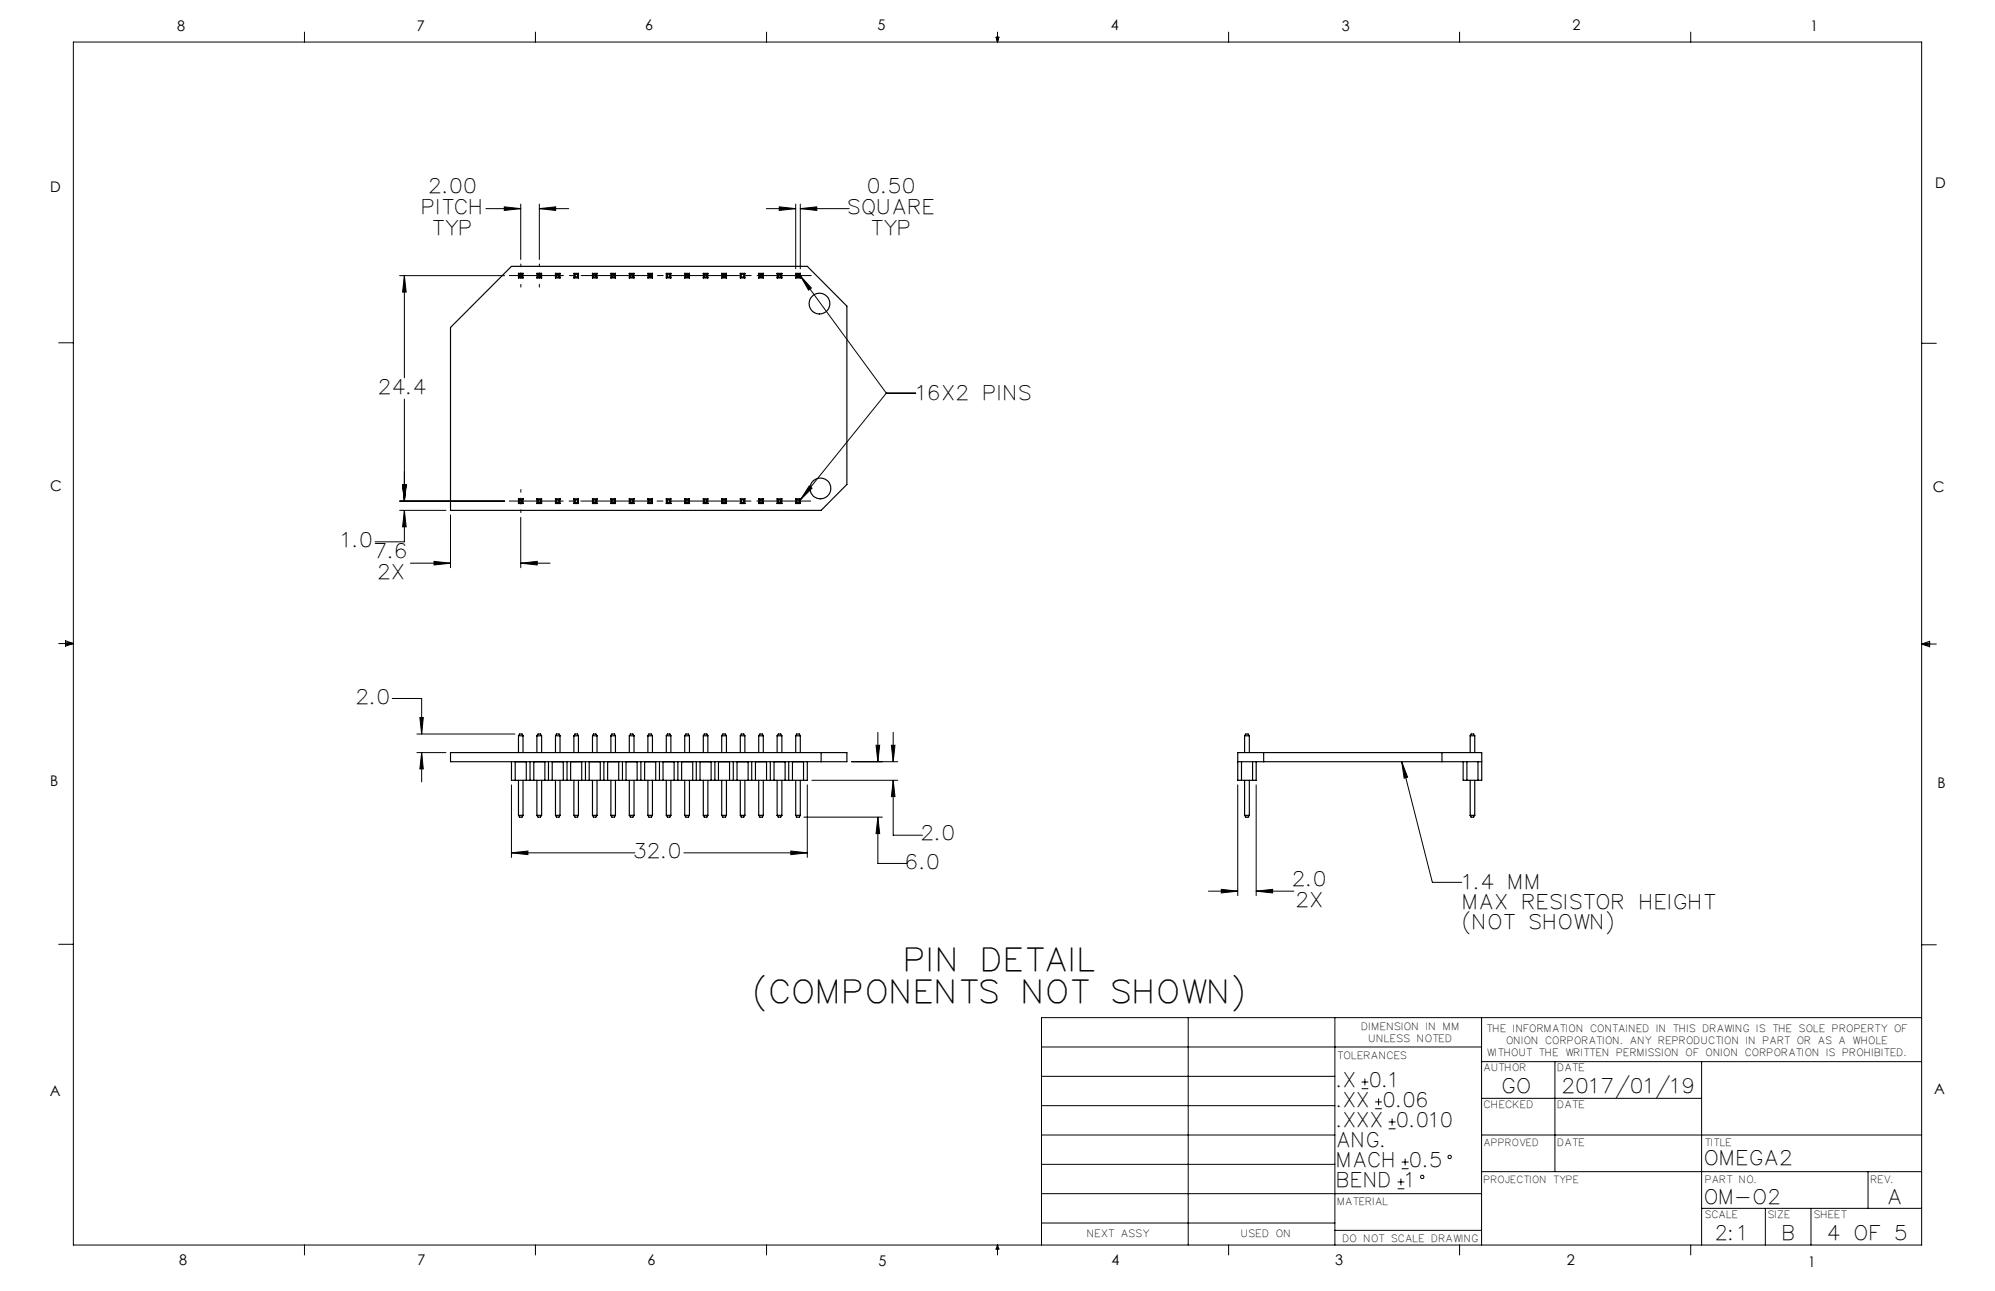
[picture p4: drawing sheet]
<svg xmlns="http://www.w3.org/2000/svg" width="432mm" height="279mm" viewBox="0 0 432 279" stroke-linecap="round" stroke-linejoin="round" font-family="sans-serif">
<g fill="none" stroke="#000" stroke-width=".22">
<path d="M15.9 9.1h400v260.4h-400zM65.9 6.9v2.2M115.9 6.9v2.2M165.9 6.9v2.2M215.6 8h.6l-.3 1.1zM215.7 8l.2 1.1M215.9 6.9v2.2M216 8l-.1 1.1M265.9 6.9v2.2M315.9 6.9v2.2M365.9 6.9v2.2M86.5 59.7h22.7"/>
<path d="M87.5 59.7l.4 3.5h-.8zM87.5 59.7v22.1M105.2 45.2h7.5M109.1 44.8l3.6 .4-3.6 .3zM112.7 44.2v12M116.7 45.2l3.6-.4v.7zM116.7 44.2v12M116.7 45.2h6.4M165.9 45.2h6.3M168.7 44.8l3.5 .4-3.5 .3zM172.2 44.2v14M173.2 59.7l18.6 25.4"/>
<path d="M173.2 59.7l2.4 2.6-.6 .5zM173.2 45.2l3.6-.4v.7zM173.2 45.2h10.6M173.2 44.2v14M12.7 74.2h3.2M415.9 74.3h3.2M87.5 86.4v22M191.8 85.1h6.4M191.8 85.1l-18.6 23.1M86.5 110.5h10M86.5 108.4h22.7M87.1 104.9h.8l-.4 3.5z"/>
<path d="M87.5 110.5l.4 3.5h-.8zM87.5 110.5v6.8h-6.3M97.5 111.4v11.5M112.7 112v10.9M175.2 105.2l.6 .5-2.6 2.5zM12.7 139.3h3.2M14.2 139.1l1.7 .2M14.2 138.7l1.7 .6-1.7 .5zM15.9 139.3l-1.7 .3M88.8 121.9h8.7M93.9 121.5l3.6 .4-3.6 .4zM112.7 121.9l3.6-.4v.8z"/>
<path d="M112.7 121.9h6.4M415.9 139.4h3.2M415.9 139.4l1.8-.6v1.2zM415.9 139.4l1.8 .3M417.7 139.2l-1.8 .2M84.9 151.2h6.4v7.7M90.2 158.9h21.2M90.9 155.3h.7l-.3 3.6zM190 158.5v6.4M193.3 158.5v6.4M90.2 162.9h6.3M91.3 162.9l.3 3.5h-.7z"/>
<path d="M91.3 162.9v6.3M110.7 169.9v15.7M174 176.8h17M174.7 169.9v15.7M175.7 168.9h18.6M184.3 164.9h10M189.6 161.3h.8l-.4 3.6zM190 176.8l.4 3.6h-.8zM190 176.8v10.1h6.4M192.9 161.3h.8l-.4 3.6zM193.3 168.9l.4 3.5h-.8zM193.3 168.9v11.9h6.4"/>
<path d="M267.9 169.9v24M271.9 169.9v24M303.4 164.9l1.3 3.3-.8 .2zM303.4 164.9l6.6 26.1h6.4M110.7 184.6l3.6-.4v.8zM110.7 184.6h26.7M148 184.6h26.7M171.2 184.2l3.5 .4-3.5 .4zM261.5 192.9h6.4M264.3 192.5l3.6 .4-3.6 .4zM271.9 192.9l3.5-.4v.8zM271.9 192.9h8.1"/>
<path d="M12.7 204.4h3.2M415.9 204.5h3.2M225.4 226.6h95.3M225.4 239.3h63.5M225.4 232.9h63.5M257.2 220.2v49.3M288.9 220.2v49.3M294.7 235.6h1.5M294.7 234.2h1.5M295.4 233.4v1.5M297.6 240h1.5M297.6 238.5h1.5"/>
<path d="M298.4 237.7v1.5M320.7 220.2v49.3M320.7 237.7h47.6M320.7 229.8h95.2M336.5 229.8v23.8M368.3 229.8v39.7M415.9 220.2h-190.5v49.3M225.4 258.3h95.3M225.4 245.6h63.5M225.4 252h63.5M300.6 244.3h1.4M300.6 242.8h1.4"/>
<path d="M301.3 242.1v1.5M302.5 257.3h1.5M302.5 255.8h1.5M303.2 255.1v1.4M303.4 252.9h1.5M303.4 251.5h1.5M304.1 250.8v1.4M320.7 253.6h95.2M320.7 245.6h95.2M404.3 253.6v7.9M65.9 269.5v2.1M115.9 269.5v2.1"/>
<path d="M165.9 269.5v2.1M215.9 269.5v2.1M215.9 269.5l.3 .8h-.6zM225.4 264.7h63.5M265.9 269.5v2.1M288.9 266.3h31.8M315.9 269.5v2.1M365.9 269.5v2.1M368.3 261.5h47.6M382.1 261.5v8M392 261.5v8"/>
<circle cx="307.8" cy="254.7" r=".38"/>
<circle cx="313.8" cy="250.4" r=".37"/>
</g>
<path d="M175.6 59.6h-65.4" fill="none" stroke="#000" stroke-width=".22" stroke-dasharray="15.2 1.3 1.3 1.3" stroke-dashoffset="3.5"/>
<path d="M112.7 57.1v5M116.7 57.1v5M112.7 105.9v5" fill="none" stroke="#000" stroke-width=".22" stroke-dasharray="15.2 1.3 1.3 1.3" stroke-dashoffset="14.6"/>
<path d="M175.5 108.4h-65.3" fill="none" stroke="#000" stroke-width=".22" stroke-dasharray="15.2 1.3 1.3 1.3" stroke-dashoffset="3.6"/>
<g fill="#000">
<path d="M173.2 59.7l2.4 2.6-.6 .5zM175.2 105.2l.6 .5-2.6 2.5zM303.4 164.9l1.3 3.3-.8 .2z"/>
<path d="M112.7 121.9l3.6-.4v.8zM93.9 121.5l3.6 .4-3.6 .4zM87.5 110.5l.4 3.5h-.8zM87.1 104.9h.8l-.4 3.5zM87.1 104.9h.8l-.4 3.5zM87.5 59.7l.4 3.5h-.8zM109.1 44.8l3.6 .4-3.6 .3zM116.7 45.2l3.6-.4v.7zM168.7 44.8l3.5 .4-3.5 .3zM173.2 45.2l3.6-.4v.7zM91.3 162.9l.3 3.5h-.7zM90.9 155.3h.7l-.3 3.6zM193.3 168.9l.4 3.5h-.8zM192.9 161.3h.8l-.4 3.6zM189.6 161.3h.8l-.4 3.6zM190 176.8l.4 3.6h-.8zM110.7 184.6l3.6-.4v.8zM171.2 184.2l3.5 .4-3.5 .4zM264.3 192.5l3.6 .4-3.6 .4zM271.9 192.9l3.5-.4v.8z"/>
</g>
<g fill="none" stroke="#000" stroke-width=".25">
<path d="M110.7 57.6h64l8.6 8.7v38.5l-5.6 5.7h-80.2v-39.6zM112.2 59.2l.3 .2M112.2 59.2h1M112.2 59.2v.9M112.5 59.4h.5M112.5 59.9h.5M112.5 59.4v.5M112.5 59.9l-.3 .2M113 59.4v.5M113 59.9l.2 .2M113.2 59.2l-.2 .2M113.2 59.2v.9"/>
<path d="M116.2 59.2h1M116.2 59.2l.3 .2M116.2 59.2v.9M116.5 59.4h.5M116.5 59.9h.5M116.5 59.4v.5M116.5 59.9l-.3 .2M117 59.4v.5M117 59.9l.2 .2M117.2 59.2l-.2 .2M117.2 59.2v.9M120.2 59.2h1"/>
<path d="M120.2 59.2l.2 .2M120.2 59.2v.9M120.4 59.4h.6M120.4 59.9h.6M120.4 59.9l-.2 .2M120.4 59.4v.5M121 59.9l.2 .2M121 59.4v.5M121.2 59.2l-.2 .2M121.2 59.2v.9M124.2 59.2h1M124.2 59.2l.3 .2"/>
<path d="M124.2 59.2v.9M124.5 59.4h.5M124.5 59.9h.5M124.5 59.4v.5M124.5 59.9l-.3 .2M125 59.4v.5M125 59.9l.2 .2M125.2 59.2l-.2 .2M125.2 59.2v.9M128.2 59.2h1M128.2 59.2l.2 .2M128.2 59.2v.9"/>
<path d="M128.4 59.4h.6M128.4 59.9h.6M128.4 59.4v.5M128.4 59.9l-.2 .2M129 59.4v.5M129 59.9l.2 .2M129.2 59.2l-.2 .2M129.2 59.2v.9M132.2 59.2h1M132.2 59.2l.2 .2M132.2 59.2v.9M132.4 59.4h.6"/>
<path d="M132.4 59.9h.6M132.4 59.4v.5M132.4 59.9l-.2 .2M133 59.4v.5M133 59.9l.2 .2M133.2 59.2l-.2 .2M133.2 59.2v.9M136.2 59.2h1M136.2 59.2l.3 .2M136.2 59.2v.9M136.5 59.4h.5M136.5 59.9h.5"/>
<path d="M136.5 59.4v.5M136.5 59.9l-.3 .2M137 59.4v.5M137 59.9l.2 .2M137.2 59.2l-.2 .2M137.2 59.2v.9M140.2 59.2h1M140.2 59.2l.2 .2M140.2 59.2v.9M140.4 59.4h.6M140.4 59.9h.6M140.4 59.4v.5"/>
<path d="M140.4 59.9l-.2 .2M141 59.4v.5M141 59.9l.2 .2M141.2 59.2l-.2 .2M141.2 59.2v.9M144.2 59.2h1M144.2 59.2l.3 .2M144.2 59.2v.9M144.5 59.4h.5M144.5 59.9h.5M144.5 59.4v.5M144.5 59.9l-.3 .2"/>
<path d="M145 59.4v.5M145 59.9l.2 .2M145.2 59.2l-.2 .2M145.2 59.2v.9M148.2 59.2h1M148.2 59.2l.2 .2M148.2 59.2v.9M148.4 59.4h.6M148.4 59.9h.6M148.4 59.4v.5M148.4 59.9l-.2 .2M149 59.4v.5"/>
<path d="M149 59.9l.2 .2M149.2 59.2l-.2 .2M149.2 59.2v.9M152.2 59.2h1M152.2 59.2l.2 .2M152.2 59.2v.9M152.4 59.4h.6M152.4 59.9h.6M152.4 59.4v.5M152.4 59.9l-.2 .2M153 59.4v.5M153 59.9l.2 .2"/>
<path d="M153.2 59.2l-.2 .2M153.2 59.2v.9M156.2 59.2h1M156.2 59.2l.3 .2M156.2 59.2v.9M156.5 59.4h.5M156.5 59.9h.5M156.5 59.4v.5M156.5 59.9l-.3 .2M157 59.4v.5M157 59.9l.2 .2M157.2 59.2l-.2 .2"/>
<path d="M157.2 59.2v.9M160.2 59.2h1M160.2 59.2l.2 .2M160.2 59.2v.9M160.4 59.4h.6M160.4 59.9h.6M160.4 59.4v.5M160.4 59.9l-.2 .2M161 59.4v.5M161 59.9l.2 .2M161.2 59.2l-.2 .2M161.2 59.2v.9"/>
<path d="M164.2 59.2h1M164.2 59.2l.3 .2M164.2 59.2v.9M164.5 59.4h.5M164.5 59.9h.5M164.5 59.4v.5M164.5 59.9l-.3 .2M165 59.4v.5M165 59.9l.2 .2M165.2 59.2l-.2 .2M165.2 59.2v.9M168.2 59.2h1"/>
<path d="M168.2 59.2l.3 .2M168.2 59.2v.9M168.5 59.4h.5M168.5 59.9h.5M168.5 59.4v.5M168.5 59.9l-.3 .2M169 59.4v.5M169 59.9l.2 .2M169.2 59.2l-.2 .2M169.2 59.2v.9M172.2 59.2h1M172.2 59.2l.2 .2"/>
<path d="M172.2 59.2v.9M172.4 59.4h.6M172.4 59.9h.6M172.4 59.4v.5M172.4 59.9l-.2 .2M173 59.4v.5M173 59.9l.2 .2M173.2 59.2v.9M173.2 59.2l-.2 .2M112.2 60.1h1M116.2 60.1h1M120.2 60.1h1"/>
<path d="M124.2 60.1h1M128.2 60.1h1M132.2 60.1h1M136.2 60.1h1M140.2 60.1h1M144.2 60.1h1M148.2 60.1h1M152.2 60.1h1M156.2 60.1h1M160.2 60.1h1M164.2 60.1h1M168.2 60.1h1"/>
<path d="M172.2 60.1h1M112.2 107.9v1.1M112.2 109h1M112.2 107.9l.3 .3M112.2 107.9h1M112.5 108.2v.5M112.5 108.2h.5M112.5 108.7h.5M112.5 108.7l-.3 .3M113 108.2v.5M113 108.7l.2 .3M113.2 107.9v1.1"/>
<path d="M113.2 107.9l-.2 .3M116.2 107.9v1.1M116.2 109h1M116.2 107.9h1M116.2 107.9l.3 .3M116.5 108.2v.5M116.5 108.2h.5M116.5 108.7h.5M116.5 108.7l-.3 .3M117 108.2v.5M117 108.7l.2 .3M117.2 107.9v1.1"/>
<path d="M117.2 107.9l-.2 .3M120.2 107.9v1.1M120.2 109h1M120.2 107.9h1M120.2 107.9l.2 .3M120.4 108.2v.5M120.4 108.2h.6M120.4 108.7h.6M120.4 108.7l-.2 .3M121 108.2v.5M121 108.7l.2 .3M121.2 107.9v1.1"/>
<path d="M121.2 107.9l-.2 .3M124.2 107.9v1.1M124.2 109h1M124.2 107.9h1M124.2 107.9l.3 .3M124.5 108.2v.5M124.5 108.2h.5M124.5 108.7h.5M124.5 108.7l-.3 .3M125 108.2v.5M125 108.7l.2 .3M125.2 107.9v1.1"/>
<path d="M125.2 107.9l-.2 .3M128.2 107.9v1.1M128.2 109h1M128.2 107.9h1M128.2 107.9l.2 .3M128.4 108.2v.5M128.4 108.2h.6M128.4 108.7h.6M128.4 108.7l-.2 .3M129 108.2v.5M129 108.7l.2 .3M129.2 107.9v1.1"/>
<path d="M129.2 107.9l-.2 .3M132.2 107.9v1.1M132.2 109h1M132.2 107.9h1M132.2 107.9l.2 .3M132.4 108.2v.5M132.4 108.2h.6M132.4 108.7h.6M132.4 108.7l-.2 .3M133 108.2v.5M133 108.7l.2 .3M133.2 107.9v1.1"/>
<path d="M133.2 107.9l-.2 .3M136.2 107.9v1.1M136.2 109h1M136.2 107.9h1M136.2 107.9l.3 .3M136.5 108.2v.5M136.5 108.2h.5M136.5 108.7h.5M136.5 108.7l-.3 .3M137 108.2v.5M137 108.7l.2 .3M137.2 107.9v1.1"/>
<path d="M137.2 107.9l-.2 .3M140.2 107.9v1.1M140.2 109h1M140.2 107.9h1M140.2 107.9l.2 .3M140.4 108.2v.5M140.4 108.2h.6M140.4 108.7h.6M140.4 108.7l-.2 .3M141 108.2v.5M141 108.7l.2 .3M141.2 107.9v1.1"/>
<path d="M141.2 107.9l-.2 .3M144.2 107.9v1.1M144.2 107.9l.3 .3M144.2 109h1M144.2 107.9h1M144.5 108.2v.5M144.5 108.2h.5M144.5 108.7h.5M144.5 108.7l-.3 .3M145 108.2v.5M145 108.7l.2 .3M145.2 107.9v1.1"/>
<path d="M145.2 107.9l-.2 .3M148.2 107.9v1.1M148.2 109h1M148.2 107.9h1M148.2 107.9l.2 .3M148.4 108.2v.5M148.4 108.2h.6M148.4 108.7h.6M148.4 108.7l-.2 .3M149 108.2v.5M149 108.7l.2 .3M149.2 107.9v1.1"/>
<path d="M149.2 107.9l-.2 .3M152.2 107.9v1.1M152.2 109h1M152.2 107.9h1M152.2 107.9l.2 .3M152.4 108.2v.5M152.4 108.2h.6M152.4 108.7h.6M152.4 108.7l-.2 .3M153 108.2v.5M153 108.7l.2 .3M153.2 107.9v1.1"/>
<path d="M153.2 107.9l-.2 .3M156.2 107.9v1.1M156.2 109h1M156.2 107.9h1M156.2 107.9l.3 .3M156.5 108.2v.5M156.5 108.2h.5M156.5 108.7h.5M156.5 108.7l-.3 .3M157 108.2v.5M157 108.7l.2 .3M157.2 107.9v1.1"/>
<path d="M157.2 107.9l-.2 .3M160.2 107.9v1.1M160.2 107.9l.2 .3M160.2 109h1M160.2 107.9h1M160.4 108.2v.5M160.4 108.2h.6M160.4 108.7h.6M160.4 108.7l-.2 .3M161 108.2v.5M161 108.7l.2 .3M161.2 107.9v1.1"/>
<path d="M161.2 107.9l-.2 .3M164.2 107.9v1.1M164.2 109h1M164.2 107.9h1M164.2 107.9l.3 .3M164.5 108.2v.5M164.5 108.2h.5M164.5 108.7h.5M164.5 108.7l-.3 .3M165 108.2v.5M165 108.7l.2 .3M165.2 107.9v1.1"/>
<path d="M165.2 107.9l-.2 .3M168.2 107.9v1.1M168.2 109h1M168.2 107.9h1M168.2 107.9l.3 .3M168.5 108.2v.5M168.5 108.2h.5M168.5 108.7h.5M168.5 108.7l-.3 .3M169 108.2v.5M169 108.7l.2 .3M169.2 107.9v1.1"/>
<path d="M169.2 107.9l-.2 .3M172.2 107.9v1.1M172.2 109h1M172.2 107.9h1M172.2 107.9l.2 .3M172.4 108.2v.5M172.4 108.2h.6M172.4 108.7h.6M172.4 108.7l-.2 .3M173 108.2v.5M173 108.7l.2 .3M173.2 107.9v1.1"/>
<path d="M173.2 107.9l-.2 .3M112.2 159.2v3.7M112.2 159.2l.3-.3h.5l.2 .3M112.2 159.2h1M113.2 159.2v3.7M116.2 159.2v3.7M116.2 159.2l.3-.3h.5l.2 .3M116.2 159.2h1M117.2 159.2v3.7M120.2 159.2v3.7M120.2 159.2l.2-.3h.6l.2 .3M120.2 159.2h1"/>
<path d="M121.2 159.2v3.7M124.2 159.2v3.7M124.2 159.2l.3-.3h.5l.2 .3M124.2 159.2h1M125.2 159.2v3.7M128.2 159.2v3.7M128.2 159.2l.2-.3h.6l.2 .3M128.2 159.2h1M129.2 159.2v3.7M132.2 159.2v3.7M132.2 159.2l.2-.3h.6l.2 .3M132.2 159.2h1"/>
<path d="M133.2 159.2v3.7M136.2 159.2v3.7M136.2 159.2l.3-.3h.5l.2 .3M136.2 159.2h1M137.2 159.2v3.7M140.2 159.2v3.7M140.2 159.2l.2-.3h.6l.2 .3M140.2 159.2h1M141.2 159.2v3.7M144.2 159.2v3.7M144.2 159.2l.3-.3h.5l.2 .3M144.2 159.2h1"/>
<path d="M145.2 159.2v3.7M148.2 159.2v3.7M148.2 159.2l.2-.3h.6l.2 .3M148.2 159.2h1M149.2 159.2v3.7M152.2 159.2v3.7M152.2 159.2l.2-.3h.6l.2 .3M152.2 159.2h1M153.2 159.2v3.7M156.2 159.2v3.7M156.2 159.2l.3-.3h.5l.2 .3M156.2 159.2h1"/>
<path d="M157.2 159.2v3.7M160.2 159.2v3.7M160.2 159.2l.2-.3h.6l.2 .3M160.2 159.2h1M161.2 159.2v3.7M164.2 159.2v3.7M164.2 159.2l.3-.3h.5l.2 .3M164.2 159.2h1M165.2 159.2v3.7M168.2 159.2v3.7M168.2 159.2l.3-.3h.5l.2 .3M168.2 159.2h1"/>
<path d="M169.2 159.2v3.7M172.2 159.2v3.7M172.2 159.2l.2-.3h.6l.2 .3M172.2 159.2h1M173.2 159.2v3.7M269.4 159.2l.2-.3h.6l.2 .3M269.4 159.2h1M269.4 159.2v3.7M270.4 159.2v3.7M318.2 159.2l.2-.3h.5l.3 .3M318.2 159.2h1M318.2 159.2v3.7"/>
<path d="M319.2 159.2v3.7M97.5 162.9h85.8v2h-85.8zM110.7 164.9v4h64v-4M111.5 164.9v4M112.2 168.9v7.6M112.2 176.5h1M112.2 176.5l.3 .3h.5l.2-.3M113.2 168.9v7.6M113.9 164.9v4M114.7 164.9v4M115.5 164.9v4M116.2 168.9v7.6"/>
<path d="M116.2 176.5h1M116.2 176.5l.3 .3h.5l.2-.3M117.2 168.9v7.6M117.9 164.9v4M118.7 164.9v4M119.5 164.9v4M120.2 168.9v7.6M120.2 176.5h1M120.2 176.5l.2 .3h.6l.2-.3M121.2 168.9v7.6M121.9 164.9v4M122.7 164.9v4"/>
<path d="M123.5 164.9v4M124.2 168.9v7.6M124.2 176.5h1M124.2 176.5l.3 .3h.5l.2-.3M125.2 168.9v7.6M125.9 164.9v4M126.7 164.9v4M127.5 164.9v4M128.2 168.9v7.6M128.2 176.5h1M128.2 176.5l.2 .3h.6l.2-.3M129.2 168.9v7.6"/>
<path d="M129.9 164.9v4M130.7 164.9v4M131.5 164.9v4M132.2 168.9v7.6M132.2 176.5h1M132.2 176.5l.2 .3h.6l.2-.3M133.2 168.9v7.6M133.9 164.9v4M134.7 164.9v4M135.5 164.9v4M136.2 168.9v7.6M136.2 176.5h1"/>
<path d="M136.2 176.5l.3 .3h.5l.2-.3M137.2 168.9v7.6M137.9 164.9v4M138.7 164.9v4M139.5 164.9v4M140.2 168.9v7.6M140.2 176.5h1M140.2 176.5l.2 .3h.6l.2-.3M141.2 168.9v7.6M141.9 164.9v4M142.7 164.9v4M143.5 164.9v4"/>
<path d="M144.2 168.9v7.6M144.2 176.5h1M144.2 176.5l.3 .3h.5l.2-.3M145.2 168.9v7.6M145.9 164.9v4M146.7 164.9v4M147.5 164.9v4M148.2 168.9v7.6M148.2 176.5h1M148.2 176.5l.2 .3h.6l.2-.3M149.2 168.9v7.6M149.9 164.9v4"/>
<path d="M150.7 164.9v4M151.5 164.9v4M152.2 168.9v7.6M152.2 176.5h1M152.2 176.5l.2 .3h.6l.2-.3M153.2 168.9v7.6M153.9 164.9v4M154.7 164.9v4M155.5 164.9v4M156.2 168.9v7.6M156.2 176.5h1M156.2 176.5l.3 .3h.5l.2-.3"/>
<path d="M157.2 168.9v7.6M157.9 164.9v4M158.7 164.9v4M159.5 164.9v4M160.2 168.9v7.6M160.2 176.5h1M160.2 176.5l.2 .3h.6l.2-.3M161.2 168.9v7.6M161.9 164.9v4M162.7 164.9v4M163.5 164.9v4M164.2 168.9v7.6"/>
<path d="M164.2 176.5h1M164.2 176.5l.3 .3h.5l.2-.3M165.2 168.9v7.6M165.9 164.9v4M166.7 164.9v4M167.5 164.9v4M168.2 168.9v7.6M168.2 176.5h1M168.2 176.5l.3 .3h.5l.2-.3M169.2 168.9v7.6M169.9 164.9v4M170.7 164.9v4"/>
<path d="M171.5 164.9v4M172.2 168.9v7.6M172.2 176.5h1M172.2 176.5l.2 .3h.6l.2-.3M173.2 168.9v7.6M173.9 164.9v4M177.7 162.9v2M267.9 164.9h52.8M268.7 164.9v4M269.4 176.5h1M269.4 176.5l.2 .3h.6l.2-.3M269.4 168.9v7.6"/>
<path d="M270.4 168.9v7.6M271.1 164.9v4M271.9 164.9v4h-4v-6h52.8v6h-4v-4M273.5 162.9v2M312.1 162.9v2M317.5 164.9v4M318.2 176.5h1M318.2 176.5l.2 .3h.5l.3-.3M318.2 168.9v7.6M319.2 168.9v7.6M319.9 164.9v4"/>
<circle cx="177.4" cy="65.7" r="2.24"/>
<circle cx="177.6" cy="105.7" r="2.25"/>
</g>
<g font-size="6.8">
<text x="196.3" y="210.2">PIN DETAIL</text>
<text x="163.7" y="217">(COMPONENTS NOT SHOWN)</text>
</g>
<g font-size="4.3">
<text x="93.1" y="41.7">2.00</text>
<text x="188" y="41.7">0.50</text>
<text x="91.6" y="46.3">PITCH</text>
<text x="183.8" y="46.3">SQUARE</text>
<text x="93.9" y="50.9">TYP</text>
<text x="188.9" y="50.9">TYP</text>
<text x="82.2" y="85.2">24.4</text>
<text x="198.8" y="86.7">16X2 PINS</text>
<text x="74.2" y="118.4">1.0</text>
<text x="81.3" y="120.7">7.6</text>
<text x="82.1" y="125.3">2X</text>
<text x="77.4" y="152.3">2.0</text>
<text x="137.4" y="185.7">32.0</text>
<text x="199.7" y="181.9">2.0</text>
<text x="196.4" y="188">6.0</text>
<text x="280.1" y="191.7">2.0</text>
<text x="280.8" y="196.3">2X</text>
<text x="316.9" y="192.5">1.4 MM</text>
<text x="316.9" y="196.8">MAX RESISTOR HEIGHT</text>
<text x="316.9" y="201.2">(NOT SHOWN)</text>
<text x="289.6" y="235.3">.X 0.1</text>
<text x="289.6" y="239.6">.XX 0.06</text>
<text x="325.4" y="236.5">GO</text>
<text x="338.4" y="236.5">2017/01/19</text>
<text x="289.6" y="243.9">.XXX 0.010</text>
<text x="289.6" y="248.3">ANG.</text>
<text x="289.6" y="252.6">MACH 0.5</text>
<text x="289.6" y="256.9">BEND 1</text>
<text x="369.2" y="252.2">OMEGA2</text>
<text x="369.2" y="260.6">OM-O2</text>
<text x="408.9" y="260.6">A</text>
<text x="371.6" y="268.4">2:1</text>
<text x="386.1" y="268.4">B</text>
<text x="395.8" y="268.4">4 OF 5</text>
</g>
<g font-size="3.2">
<text x="38.3" y="6.7">8</text>
<text x="90.2" y="6.7">7</text>
<text x="139.7" y="6.5">6</text>
<text x="190" y="6.5">5</text>
<text x="240.4" y="6.5">4</text>
<text x="290.4" y="6.7">3</text>
<text x="340.4" y="6.5">2</text>
<text x="391.9" y="6.7">1</text>
<text x="10.9" y="41.6">D</text>
<text x="418.9" y="40.7">D</text>
<text x="10.9" y="106.3">C</text>
<text x="418.4" y="106.4">C</text>
<text x="10.8" y="170.2">B</text>
<text x="419.4" y="170.6">B</text>
<text x="10.8" y="237.2">A</text>
<text x="418.6" y="236.8">A</text>
<text x="38.8" y="273.8">8</text>
<text x="90.4" y="273.8">7</text>
<text x="140.2" y="273.8">6</text>
<text x="190.1" y="273.9">5</text>
<text x="240.5" y="273.8">4</text>
<text x="289" y="273.9">3</text>
<text x="339.1" y="273.8">2</text>
<text x="391.4" y="274.1">1</text>
</g>
<g font-size="2.2">
<text x="294.9" y="222.9">DIMENSION IN MM</text>
<text x="296.4" y="225.5">UNLESS NOTED</text>
<text x="321.9" y="223.3">THE INFORMATION CONTAINED IN THIS DRAWING IS THE SOLE PROPERTY OF</text>
<text x="326.2" y="225.9">ONION CORPORATION. ANY REPRODUCTION IN PART OR AS A WHOLE</text>
<text x="289.6" y="229.2">TOLERANCES</text>
<text x="321.3" y="231.9">AUTHOR</text>
<text x="322" y="228.4">WITHOUT THE WRITTEN PERMISSION OF ONION CORPORATION IS PROHIBITED.</text>
<text x="337.3" y="231.9">DATE</text>
<text x="321.3" y="239.8">CHECKED</text>
<text x="337.3" y="239.8">DATE</text>
<text x="337.3" y="247.9">DATE</text>
<text x="369.2" y="247.9">TITLE</text>
<text x="369.2" y="256">PART NO.</text>
<text x="405.1" y="256">REV.</text>
<text x="289.6" y="260.8">MATERIAL</text>
<text x="369.2" y="263.7">SCALE</text>
<text x="382.8" y="263.7">SIZE</text>
<text x="392.8" y="263.7">SHEET</text>
<text x="235.4" y="267.7">NEXT ASSY</text>
<text x="268.8" y="267.7">USED ON</text>
<text x="290.8" y="268.8">DO NOT SCALE DRAWING</text>
</g>
<g font-size="2.1">
<text x="321.3" y="247.9">APPROVED</text>
<text x="321.3" y="256">PROJECTION TYPE</text>
</g>
</svg>
